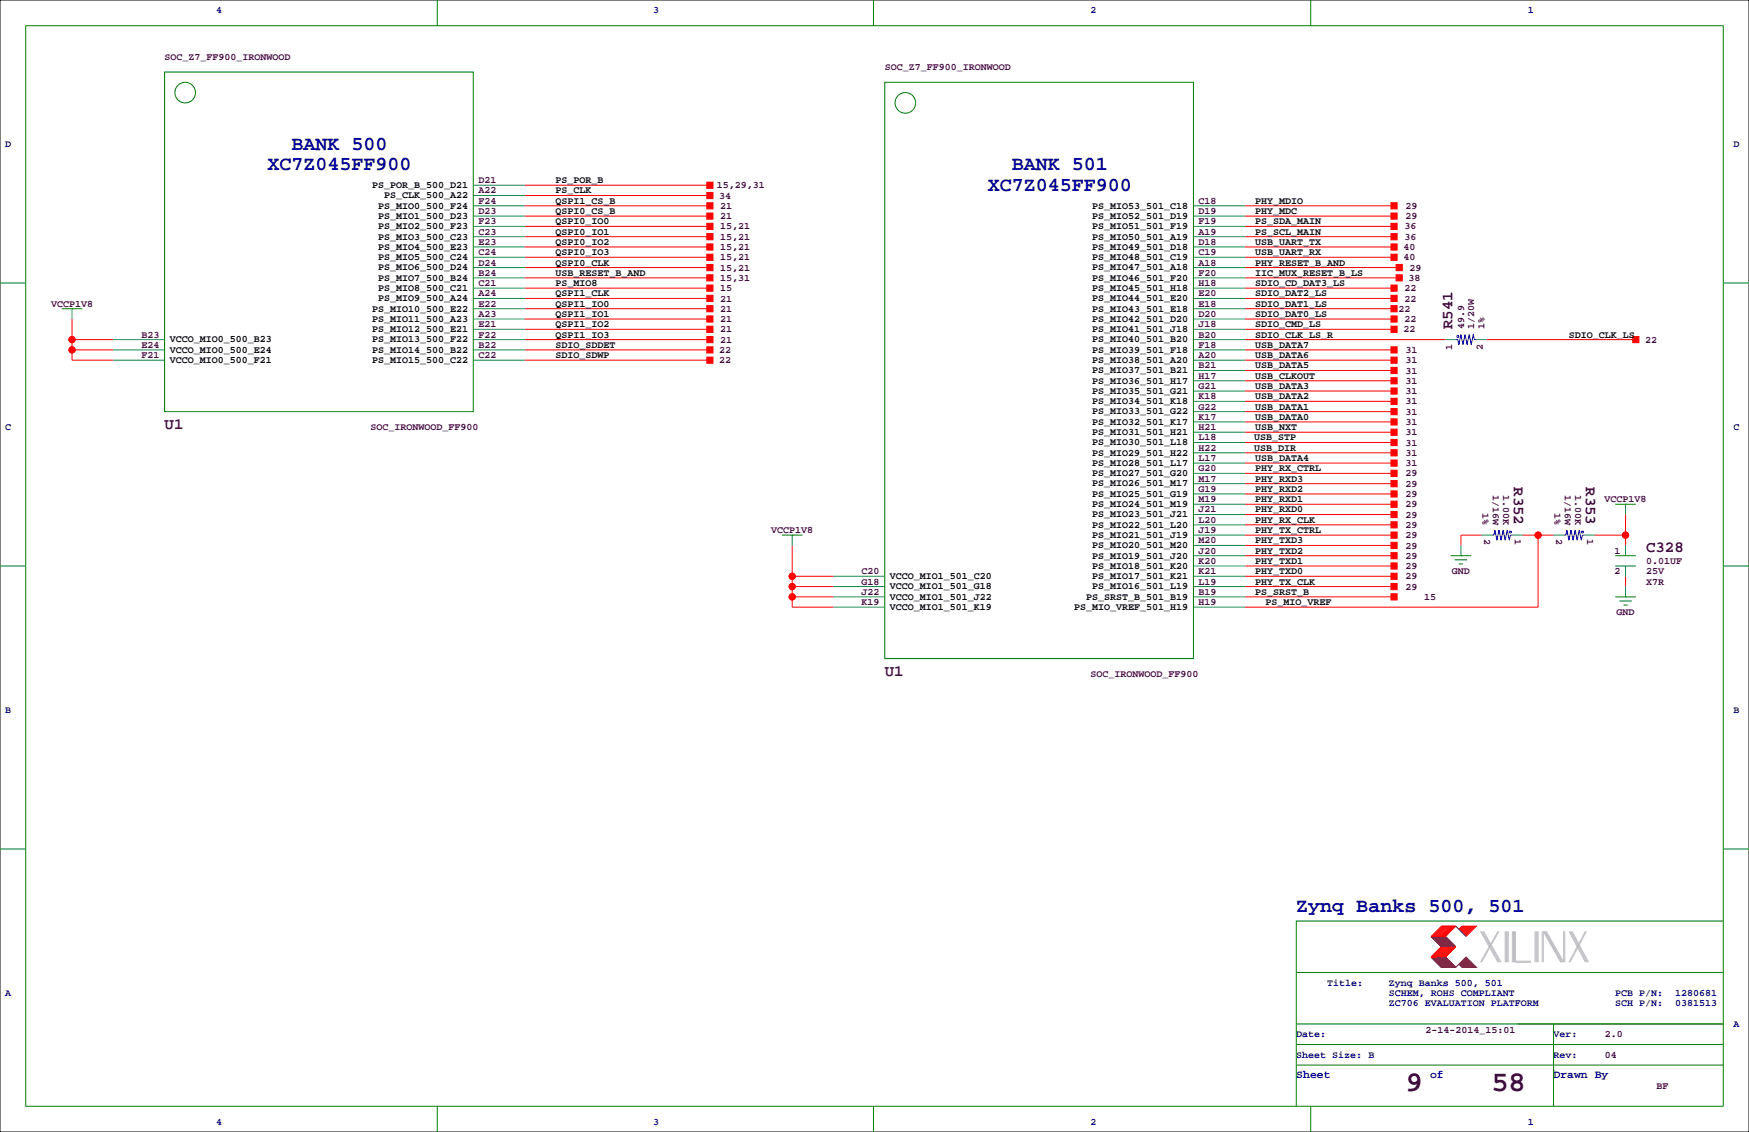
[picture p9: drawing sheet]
<svg xmlns="http://www.w3.org/2000/svg" width="432mm" height="279mm" viewBox="0 0 432 279" stroke-linecap="round" stroke-linejoin="round" font-family="sans-serif">
<path d="M0 0h431.8v279.4h-431.8z" fill="none" stroke="#000" stroke-width=".25"/>
<g fill="none" stroke="#f00" stroke-width=".25">
<path d="M129.5 58.4h45.8M129.5 55.9h45.8M129.5 53.3h45.8M129.5 50.8h45.8M129.5 45.7h45.8M129.5 48.3h45.8M307.3 58.4h36.9M307.3 55.9h36.9M307.3 53.3h36.9M307.3 50.8h36.9M17.8 78.7v10.2h10.1M129.5 68.6h45.8"/>
<path d="M129.5 78.7h45.8M129.5 76.2h45.8M129.5 73.7h45.8M129.5 63.5h45.8M129.5 61h45.8M129.5 66h45.8M129.5 71.1h45.8M307.3 68.6h38.1M307.3 78.7h36.9M307.3 76.2h36.9M307.3 73.7h36.9M307.3 63.5h36.9"/>
<path d="M307.3 61h36.9M307.3 66h38.1M307.3 71.1h36.9M17.8 83.8h10.1M17.8 86.4h10.1M129.5 83.8h45.8M129.5 88.9h45.8M129.5 86.4h45.8M129.5 81.3h45.8M307.3 83.8h49.6M307.3 99.1h36.9M307.3 96.5h36.9"/>
<path d="M307.3 94h36.9M307.3 91.4h36.9M307.3 88.9h36.9M307.3 86.4h36.9M307.3 81.3h36.9M367 83.8h36.9M307.3 119.4h36.9M307.3 116.8h36.9M307.3 104.1h36.9M307.3 101.6h36.9M307.3 111.8h36.9M307.3 114.3h36.9"/>
<path d="M307.3 106.7h36.9M307.3 109.2h36.9M195.6 134.6v15.3h10.1M307.3 132.1h36.9M307.3 139.7h36.9M307.3 137.2h36.9M307.3 134.6h36.9M307.3 129.5h36.9M307.3 127h36.9M307.3 124.5h36.9M307.3 121.9h36.9M365.8 132.1h-5.1v2.5"/>
<path d="M375.9 132.1h7.6M379.7 132.1v17.8h-72.4M393.7 132.1h7.6M401.3 127v7.6M195.6 142.2h10.1M195.6 144.8h10.1M195.6 147.3h10.1M307.3 142.2h36.9M307.3 144.8h36.9M307.3 147.3h36.9M401.3 142.2v2.6M355.9 233.7l-2.6 2.5h3.6l2.5-2.5"/>
<path d="M355.9 228.6h3.5l-2.5 2.5h-3.6zM356.1 233.7l-2.5 2.5M356.1 228.6l-2.5 2.5M356.4 233.7l-2.6 2.5M356.4 228.6l-2.6 2.5M356.6 233.7l-2.5 2.5M356.6 228.6l-2.5 2.5M356.9 233.7l-2.6 2.5M356.9 228.6l-2.6 2.5M357.1 233.7l-2.5 2.5M357.1 228.6l-2.5 2.5M357.4 233.7l-2.6 2.5"/>
<path d="M357.4 228.6l-2.6 2.5M357.6 233.7l-2.5 2.5M357.6 228.6l-2.5 2.5M357.9 233.7l-2.6 2.5M357.9 228.6l-2.6 2.5M358.1 233.7l-2.5 2.5M358.1 228.6l-2.5 2.5M358.4 233.7l-2.5 2.5M358.4 228.6l-2.5 2.5M358.6 233.7l-2.5 2.5M358.6 228.6l-2.5 2.5M358.9 233.7l-2.5 2.5"/>
<path d="M358.9 228.6l-2.5 2.5M359.2 233.7l-2.6 2.5M359.2 228.6l-2.6 2.5M360.2 229.4l.7-.8h3.6l-2.6 2.5M361.2 228.6l-.8 .8M361.4 228.6l-1 1M361.7 228.6l-1 1M361.9 228.6l-1.2 1.3M362.2 228.6l-1.3 1.3M362.5 228.6l-1.6 1.5M362.7 228.6l-1.5 1.5M363 228.6l-1.8 1.8"/>
<path d="M363.2 228.6l-1.8 1.8M363.5 228.6l-2.1 2M363.7 228.6l-2 2M364 228.6l-2.3 2.3M364.2 228.6l-2.3 2.3"/>
<circle cx="17.8" cy="86.4" r=".76"/>
<circle cx="17.8" cy="83.8" r=".76"/>
<circle cx="379.7" cy="132.1" r=".76"/>
<circle cx="401.3" cy="132.1" r=".76"/>
<circle cx="195.6" cy="144.8" r=".76"/>
<circle cx="195.6" cy="147.3" r=".76"/>
<circle cx="195.6" cy="142.2" r=".76"/>
</g>
<g fill="#f00" stroke="#f00" stroke-width=".25">
<path d="M403.1 83.1h1.5v1.5h-1.5z" fill-rule="evenodd"/>
<path d="M174.5 67.8h1.5v1.5h-1.5z" fill-rule="evenodd"/>
<path d="M343.4 146.6h1.5v1.5h-1.5z" fill-rule="evenodd"/>
<path d="M343.4 144h1.5v1.5h-1.5z" fill-rule="evenodd"/>
<path d="M343.4 141.5h1.5v1.5h-1.5z" fill-rule="evenodd"/>
<path d="M343.4 138.9h1.5v1.6h-1.5z" fill-rule="evenodd"/>
<path d="M343.4 136.4h1.5v1.5h-1.5z" fill-rule="evenodd"/>
<path d="M343.4 133.9h1.5v1.5h-1.5z" fill-rule="evenodd"/>
<path d="M343.4 131.3h1.5v1.5h-1.5z" fill-rule="evenodd"/>
<path d="M343.4 128.8h1.5v1.5h-1.5z" fill-rule="evenodd"/>
<path d="M343.4 126.2h1.5v1.6h-1.5z" fill-rule="evenodd"/>
<path d="M343.4 123.7h1.5v1.5h-1.5z" fill-rule="evenodd"/>
<path d="M343.4 121.2h1.5v1.5h-1.5z" fill-rule="evenodd"/>
<path d="M343.4 118.6h1.5v1.5h-1.5z" fill-rule="evenodd"/>
<path d="M343.4 116.1h1.5v1.5h-1.5z" fill-rule="evenodd"/>
<path d="M343.4 103.4h1.5v1.5h-1.5z" fill-rule="evenodd"/>
<path d="M343.4 100.8h1.5v1.6h-1.5z" fill-rule="evenodd"/>
<path d="M343.4 98.3h1.5v1.5h-1.5z" fill-rule="evenodd"/>
<path d="M343.4 95.8h1.5v1.5h-1.5z" fill-rule="evenodd"/>
<path d="M343.4 93.2h1.5v1.5h-1.5z" fill-rule="evenodd"/>
<path d="M343.4 90.7h1.5v1.5h-1.5z" fill-rule="evenodd"/>
<path d="M343.4 88.1h1.5v1.6h-1.5z" fill-rule="evenodd"/>
<path d="M343.4 85.6h1.5v1.5h-1.5z" fill-rule="evenodd"/>
<path d="M343.4 80.5h1.5v1.5h-1.5z" fill-rule="evenodd"/>
<path d="M343.4 78h1.5v1.5h-1.5z" fill-rule="evenodd"/>
<path d="M343.4 75.4h1.5v1.6h-1.5z" fill-rule="evenodd"/>
<path d="M343.4 72.9h1.5v1.5h-1.5z" fill-rule="evenodd"/>
<path d="M343.4 62.7h1.5v1.6h-1.5z" fill-rule="evenodd"/>
<path d="M343.4 60.2h1.5v1.5h-1.5z" fill-rule="evenodd"/>
<path d="M343.4 57.7h1.5v1.5h-1.5z" fill-rule="evenodd"/>
<path d="M343.4 55.1h1.5v1.5h-1.5z" fill-rule="evenodd"/>
<path d="M343.4 52.6h1.5v1.5h-1.5z" fill-rule="evenodd"/>
<path d="M343.4 50h1.5v1.6h-1.5z" fill-rule="evenodd"/>
<path d="M174.5 45h1.5v1.5h-1.5z" fill-rule="evenodd"/>
<path d="M174.5 47.5h1.5v1.5h-1.5z" fill-rule="evenodd"/>
<path d="M174.5 60.2h1.5v1.5h-1.5z" fill-rule="evenodd"/>
<path d="M174.5 62.7h1.5v1.6h-1.5z" fill-rule="evenodd"/>
<path d="M174.5 65.3h1.5v1.5h-1.5z" fill-rule="evenodd"/>
<path d="M174.5 80.5h1.5v1.5h-1.5z" fill-rule="evenodd"/>
<path d="M174.5 78h1.5v1.5h-1.5z" fill-rule="evenodd"/>
<path d="M174.5 75.4h1.5v1.6h-1.5z" fill-rule="evenodd"/>
<path d="M174.5 50h1.5v1.6h-1.5z" fill-rule="evenodd"/>
<path d="M343.4 111h1.5v1.5h-1.5z" fill-rule="evenodd"/>
<path d="M343.4 113.5h1.5v1.6h-1.5z" fill-rule="evenodd"/>
<path d="M174.5 57.7h1.5v1.5h-1.5z" fill-rule="evenodd"/>
<path d="M174.5 55.1h1.5v1.5h-1.5z" fill-rule="evenodd"/>
<path d="M174.5 83.1h1.5v1.5h-1.5z" fill-rule="evenodd"/>
<path d="M343.4 105.9h1.5v1.5h-1.5z" fill-rule="evenodd"/>
<path d="M343.4 108.5h1.5v1.5h-1.5z" fill-rule="evenodd"/>
<path d="M174.5 52.6h1.5v1.5h-1.5z" fill-rule="evenodd"/>
<path d="M174.5 72.9h1.5v1.5h-1.5z" fill-rule="evenodd"/>
<path d="M174.5 85.6h1.5v1.5h-1.5z" fill-rule="evenodd"/>
<path d="M174.5 88.1h1.5v1.6h-1.5z" fill-rule="evenodd"/>
<path d="M344.7 67.8h1.5v1.5h-1.5z" fill-rule="evenodd"/>
<path d="M343.4 70.4h1.5v1.5h-1.5z" fill-rule="evenodd"/>
<path d="M344.7 65.3h1.5v1.5h-1.5z" fill-rule="evenodd"/>
<path d="M174.5 70.4h1.5v1.5h-1.5z" fill-rule="evenodd"/>
<circle cx="379.7" cy="132.1" r=".76"/>
<circle cx="195.6" cy="142.2" r=".76"/>
<circle cx="195.6" cy="144.8" r=".76"/>
<circle cx="195.6" cy="147.3" r=".76"/>
<circle cx="401.3" cy="132.1" r=".76"/>
<circle cx="17.8" cy="83.8" r=".76"/>
<circle cx="17.8" cy="86.4" r=".76"/>
</g>
<g fill="none" stroke="#008080" stroke-width=".25">
<path d="M116.8 58.4h12.7M116.8 55.9h12.7M116.8 53.3h12.7M116.8 50.8h12.7M116.8 48.3h12.7M116.8 45.7h12.7M294.6 58.4h12.7M294.6 55.9h12.7M294.6 53.3h12.7M294.6 50.8h12.7M17.8 76.2v2.5M116.8 78.7h12.7"/>
<path d="M116.8 76.2h12.7M116.8 73.7h12.7M116.8 71.1h12.7M116.8 68.6h12.7M116.8 66h12.7M116.8 63.5h12.7M116.8 61h12.7M294.6 78.7h12.7M294.6 76.2h12.7M294.6 73.7h12.7M294.6 71.1h12.7M294.6 68.6h12.7"/>
<path d="M294.6 66h12.7M294.6 63.5h12.7M294.6 61h12.7M27.9 88.9h12.7M27.9 86.4h12.7M27.9 83.8h12.7M116.8 88.9h12.7M116.8 86.4h12.7M116.8 83.8h12.7M116.8 81.3h12.7M294.6 88.9h12.7M294.6 86.4h12.7"/>
<path d="M294.6 83.8h12.7M294.6 81.3h12.7M294.6 99.1h12.7M294.6 96.5h12.7M294.6 94h12.7M294.6 91.4h12.7M356.9 83.8h2.5M364.5 83.8h2.5M294.6 119.4h12.7M294.6 116.8h12.7M294.6 114.3h12.7M294.6 111.8h12.7"/>
<path d="M294.6 109.2h12.7M294.6 106.7h12.7M294.6 104.1h12.7M294.6 101.6h12.7M195.6 132.1v2.5M294.6 132.1h12.7M294.6 139.7h12.7M294.6 137.2h12.7M294.6 134.6h12.7M294.6 129.5h12.7M294.6 127h12.7M294.6 124.5h12.7"/>
<path d="M294.6 121.9h12.7M360.7 134.6v2.6M365.8 132.1h2.5M373.4 132.1h2.5M383.5 132.1h2.6M391.2 132.1h2.5M401.3 124.5v2.5M401.3 134.6v2.6M401.3 139.7v2.5M205.7 149.9h12.7M205.7 147.3h12.7M205.7 144.8h12.7"/>
<path d="M205.7 142.2h12.7M294.6 149.9h12.7M294.6 147.3h12.7M294.6 144.8h12.7M294.6 142.2h12.7M401.3 144.8v2.5"/>
</g>
<g fill="none" stroke="#008000" stroke-width=".25">
<path d="M6.3 6.4h419.1v266.6h-419.1zM40.6 17.8h76.2v83.8h-76.2zM107.9 0v6.4M215.6 0v6.4M323.6 0v6.4M218.4 20.3h76.2v142.3h-76.2zM0 69.8h6.3M15.2 76.2h5.1M17.8 76.2h.1M425.4 69.8h6.4M0 139.7h6.3M193 132.1h5.1"/>
<path d="M195.6 132.1h.1M358.1 137.2h5.1M359.2 138.2h3M360.2 139.2h1M360.7 137.2h.1M398.8 124.5h5.1M398.8 139.7h5.1M398.8 137.2h5.1M401.3 124.5h.1M425.4 139.7h6.4M398.8 147.3h5.1M399.8 148.3h3"/>
<path d="M400.8 149.4h1M401.3 147.3h.1M0 209.5h6.3M425.4 209.5h6.4M425.4 227.3h-105.4v35.6M320 257.8h105.4M320 252.7h105.4M320 240h105.4M383.5 252.7v20.3M107.9 273v6.4M215.6 273v6.4M320 262.9v10.1"/>
<path d="M320 262.9h105.4M323.6 273v6.4M383.5 264.2h.1"/>
<circle cx="45.7" cy="22.9" r="2.54"/>
<circle cx="223.5" cy="25.4" r="2.54"/>
</g>
<g fill="none" stroke="#00f" stroke-width=".25">
<path d="M359.4 83.8h.5l.3 1.3 .5-2.6 .5 2.6 .5-2.6 .5 2.6 .5-2.6 .5 2.6 .5-2.6 .3 1.3h.5M368.3 132.1h.5l.3-1.3 .5 2.5 .5-2.5 .5 2.5 .5-2.5 .5 2.5 .5-2.5 .5 2.5 .3-1.2h.5M386.1 132.1h.5l.2-1.3 .5 2.5 .6-2.5 .5 2.5 .5-2.5 .5 2.5 .5-2.5 .5 2.5 .3-1.2h.5"/>
<circle cx="359.9" cy="83.1" r=".25"/>
<circle cx="372.9" cy="131.3" r=".25"/>
<circle cx="390.7" cy="131.3" r=".25"/>
</g>
<g fill="none" stroke="#800000" stroke-width=".25">
<path d="M353.3 236.2l2.6 2.6h3.5M353.3 231.1l2.6 2.6M353.6 231.1l2.5 2.6M353.6 236.2l2.5 2.6M353.8 231.1l2.6 2.6M353.8 236.2l2.6 2.6M354.1 231.1l2.5 2.6M354.1 236.2l2.5 2.6M354.3 231.1l2.6 2.6M354.3 236.2l2.6 2.6M354.6 231.1l2.5 2.6M354.6 236.2l2.5 2.6"/>
<path d="M354.8 231.1l2.6 2.6M354.8 236.2l2.6 2.6M355.1 231.1l2.5 2.6M355.1 236.2l2.5 2.6M355.3 231.1l2.6 2.6M355.3 236.2l2.6 2.6M355.6 231.1l2.5 2.6M355.6 236.2l2.5 2.6M355.9 231.1l2.5 2.6M355.9 236.2l2.5 2.6M356.1 231.1l2.5 2.6M356.1 236.2l2.5 2.6"/>
<path d="M356.4 231.1l2.5 2.6M356.4 236.2l2.5 2.6M356.6 231.1l2.6 2.6M356.6 236.2l2.6 2.6M356.9 231.1l2.5 2.6M356.9 236.2l2.5 2.6M359.4 228.6l2.5 2.5M360.2 238l.7 .8h3.6l-2.6-2.6-2.5 2.6M360.4 237.7l1 1.1M360.4 238l.8 .8M360.7 237.5l1.2 1.3M360.7 237.7l1 1.1"/>
<path d="M360.9 237.2l1.6 1.6M360.9 237.5l1.3 1.3M361.2 237l1.8 1.8M361.2 237.2l1.5 1.6M361.4 236.7l2.1 2.1M361.4 237l1.8 1.8M361.7 236.5l2.3 2.3M361.7 236.7l2 2.1M361.9 236.5l2.3 2.3"/>
</g>
<g fill="none" stroke="#c0c0c0" stroke-width=".25">
<path d="M365.5 229.9l4.3 7.6M365.8 229.9l4.3 7.6M366 229.9l4.3 7.6M366.3 229.9l4.3 7.6M369.8 229.9l-4.3 7.6M370.1 229.9l-4.3 7.6M371.6 229.9v7.6M371.9 229.9v7.6M372.1 229.9v7.6M372.4 229.9v7.6M373.4 229.9v7.6M373.6 229.9v7.6"/>
<path d="M373.9 229.9v7.6M374.1 229.9v7.6h3.9M374.1 237.2h3.9M379 229.9v7.6M379.2 229.9v7.6M379.5 229.9v7.6M379.7 229.9v7.6M380.7 229.9v7.6M381 237.5v-7.6l4.3 7.6M381.3 229.9l4.3 7.6M381.5 229.9l4.3 7.6M381.8 229.9l4.3 7.6v-7.6"/>
<path d="M386.3 229.9v7.6M387.3 229.9l4.1 7.6M387.6 229.9l4.1 7.6M387.9 229.9l4 7.6M388.1 229.9l4.1 7.6M391.4 229.9l-4.1 7.6M391.7 229.9l-4.1 7.6"/>
</g>
<g font-size="7.1" fill="#400040">
<text x="347" y="269.3">9</text>
<text x="368.2" y="269.3">58</text>
</g>
<g font-size="4.9" fill="#0000a0">
<text x="72" y="36.9">BANK 500</text>
<text x="66" y="42">XC7Z045FF900</text>
<text x="243.8" y="47.1">XC7Z045FF900</text>
<text x="249.8" y="42">BANK 501</text>
<text x="320" y="225.1">Zynq Banks 500, 501</text>
</g>
<g font-size="3.9" fill="#400040">
<text x="358.6" y="81.3" transform="rotate(-90 358.6 81.3)">R541</text>
<text x="40.6" y="105.9">U1</text>
<text x="373.7" y="120.2" transform="rotate(90 373.7 120.2)">R352</text>
<text x="391.5" y="120.2" transform="rotate(90 391.5 120.2)">R353</text>
<text x="406.4" y="136.4">C328</text>
<text x="218.4" y="166.8">U1</text>
</g>
<g font-size="2.8" fill="#0000a0">
<text x="320" y="266.1">Sheet</text>
<text x="353.1" y="266.1">of</text>
<text x="383.5" y="266.1">Drawn By</text>
</g>
<g font-size="2.5" fill="#0000a0">
<text x="53.3" y="3.3">4</text>
<text x="161.3" y="3.3">3</text>
<text x="269.2" y="3.3">2</text>
<text x="377.2" y="3.3">1</text>
<text x="1.3" y="36.3">D</text>
<text x="428" y="36.3">D</text>
<text x="1.3" y="106.2">C</text>
<text x="428" y="106.2">C</text>
<text x="1.3" y="176">B</text>
<text x="428" y="176">B</text>
<text x="1.3" y="245.9">A</text>
<text x="327.7" y="243.3">Title:</text>
<text x="342.9" y="245.9">SCHEM, ROHS COMPLIANT</text>
<text x="342.9" y="243.3">Zynq Banks 500, 501</text>
<text x="398.8" y="245.9">PCB P/N:</text>
<text x="413.6" y="245.9">1280681</text>
<text x="342.9" y="248.4">ZC706 EVALUATION PLATFORM</text>
<text x="398.8" y="248.4">SCH P/N:</text>
<text x="413.6" y="248.4">0381513</text>
<text x="320" y="256">Date:</text>
<text x="383.5" y="256">Ver:</text>
<text x="428" y="253.5">A</text>
<text x="320" y="261.1">Sheet Size: B</text>
<text x="383.5" y="261.1">Rev:</text>
<text x="53.3" y="277.6">4</text>
<text x="161.3" y="277.6">3</text>
<text x="269.2" y="277.6">2</text>
<text x="377.2" y="277.6">1</text>
</g>
<g font-size="2.5" fill="#400040">
<text x="40.6" y="14.7">SOC_Z7_FF900_IRONWOOD</text>
<text x="218.4" y="17.3">SOC_Z7_FF900_IRONWOOD</text>
<text x="118.1" y="47.8">A22</text>
<text x="118.1" y="45.2">D21</text>
<text x="177" y="46.5">15,29,31</text>
<text x="118.1" y="52.8">D23</text>
<text x="118.1" y="50.3">F24</text>
<text x="177.6" y="49">34</text>
<text x="177.8" y="51.6">21</text>
<text x="295.9" y="52.8">D19</text>
<text x="295.9" y="50.3">C18</text>
<text x="347" y="51.6">29</text>
<text x="118.1" y="57.9">C23</text>
<text x="118.1" y="55.4">F23</text>
<text x="177.8" y="54.1">21</text>
<text x="177.8" y="56.6">15,21</text>
<text x="177.8" y="59.2">15,21</text>
<text x="295.9" y="57.9">A19</text>
<text x="295.9" y="55.4">F19</text>
<text x="346.7" y="56.6">36</text>
<text x="346.7" y="59.1">36</text>
<text x="347" y="54.1">29</text>
<text x="118.1" y="65.5">D24</text>
<text x="118.1" y="63">C24</text>
<text x="118.1" y="60.5">E23</text>
<text x="177.8" y="64.3">15,21</text>
<text x="177.8" y="61.7">15,21</text>
<text x="295.9" y="65.5">A18</text>
<text x="295.9" y="63">C19</text>
<text x="295.9" y="60.5">D18</text>
<text x="346.5" y="61.7">40</text>
<text x="346.5" y="64.3">40</text>
<text x="118.1" y="70.6">C21</text>
<text x="118.1" y="68.1">B24</text>
<text x="177.8" y="71.9">15</text>
<text x="177.8" y="66.8">15,21</text>
<text x="177.8" y="69.3">15,31</text>
<text x="295.9" y="70.6">H18</text>
<text x="295.9" y="68.1">F20</text>
<text x="346.7" y="71.9">22</text>
<text x="347.8" y="69.3">38</text>
<text x="348" y="66.8">29</text>
<text x="12.6" y="75.7">VCCP1V8</text>
<text x="118.1" y="75.7">E22</text>
<text x="118.1" y="73.2">A24</text>
<text x="177.8" y="74.4">21</text>
<text x="177.8" y="77">21</text>
<text x="295.9" y="75.7">E18</text>
<text x="295.9" y="73.2">E20</text>
<text x="345.2" y="77">22</text>
<text x="346.7" y="74.4">22</text>
<text x="34.9" y="83.3">B23</text>
<text x="118.1" y="83.3">F22</text>
<text x="118.1" y="80.8">E21</text>
<text x="118.1" y="78.2">A23</text>
<text x="177.8" y="79.5">21</text>
<text x="177.8" y="82">21</text>
<text x="295.9" y="83.3">B20</text>
<text x="295.9" y="80.8">J18</text>
<text x="295.9" y="78.2">D20</text>
<text x="346.5" y="82">22</text>
<text x="346.7" y="79.5">22</text>
<text x="361.4" y="81.3" transform="rotate(-90 361.4 81.3)">49.9</text>
<text x="364" y="81.3" transform="rotate(-90 364 81.3)">1/20W</text>
<text x="366.5" y="81.3" transform="rotate(-90 366.5 81.3)">1%</text>
<text x="34.9" y="88.4">F21</text>
<text x="34.9" y="85.9">E24</text>
<text x="118.1" y="88.4">C22</text>
<text x="118.1" y="85.9">B22</text>
<text x="177.6" y="89.7">22</text>
<text x="177.6" y="87.1">22</text>
<text x="177.8" y="84.6">21</text>
<text x="295.9" y="88.4">A20</text>
<text x="295.9" y="85.9">F18</text>
<text x="347" y="87.1">31</text>
<text x="347" y="89.7">31</text>
<text x="358.5" y="86.4" transform="rotate(-90 358.5 86.4)">1</text>
<text x="366.1" y="86.4" transform="rotate(-90 366.1 86.4)">2</text>
<text x="406.2" y="84.6">22</text>
<text x="295.9" y="93.5">H17</text>
<text x="295.9" y="90.9">B21</text>
<text x="347" y="92.2">31</text>
<text x="347" y="94.7">31</text>
<text x="295.9" y="101.1">G22</text>
<text x="295.9" y="98.6">K18</text>
<text x="295.9" y="96">G21</text>
<text x="347" y="97.3">31</text>
<text x="347" y="99.8">31</text>
<text x="91.4" y="106.2">SOC_IRONWOOD_FF900</text>
<text x="295.9" y="106.2">H21</text>
<text x="295.9" y="103.6">K17</text>
<text x="347" y="107.4">31</text>
<text x="347" y="102.4">31</text>
<text x="347" y="104.9">31</text>
<text x="295.9" y="113.8">L17</text>
<text x="295.9" y="111.3">H22</text>
<text x="295.9" y="108.7">L18</text>
<text x="347" y="110">31</text>
<text x="347" y="112.5">31</text>
<text x="295.9" y="118.9">M17</text>
<text x="295.9" y="116.3">G20</text>
<text x="347" y="115.1">31</text>
<text x="347" y="117.6">29</text>
<text x="295.9" y="124">M19</text>
<text x="295.9" y="121.4">G19</text>
<text x="347" y="120.1">29</text>
<text x="347" y="122.7">29</text>
<text x="347" y="125.2">29</text>
<text x="368.5" y="122.1" transform="rotate(90 368.5 122.1)">1/16W</text>
<text x="371.1" y="122.1" transform="rotate(90 371.1 122.1)">1.00K</text>
<text x="386.3" y="122.1" transform="rotate(90 386.3 122.1)">1/16W</text>
<text x="388.8" y="122.1" transform="rotate(90 388.8 122.1)">1.00K</text>
<text x="396.1" y="124">VCCP1V8</text>
<text x="190.4" y="131.6">VCCP1V8</text>
<text x="295.9" y="131.6">J19</text>
<text x="295.9" y="129">L20</text>
<text x="295.9" y="126.5">J21</text>
<text x="347" y="127.8">29</text>
<text x="347" y="130.3">29</text>
<text x="366" y="126.6" transform="rotate(90 366 126.6)">1%</text>
<text x="383.8" y="126.6" transform="rotate(90 383.8 126.6)">1%</text>
<text x="295.9" y="136.7">J20</text>
<text x="295.9" y="134.1">M20</text>
<text x="347" y="132.8">29</text>
<text x="347" y="135.4">29</text>
<text x="347" y="137.9">29</text>
<text x="366.4" y="133.1" transform="rotate(90 366.4 133.1)">2</text>
<text x="374" y="133.1" transform="rotate(90 374 133.1)">1</text>
<text x="384.2" y="133.1" transform="rotate(90 384.2 133.1)">2</text>
<text x="391.8" y="133.1" transform="rotate(90 391.8 133.1)">1</text>
<text x="398.6" y="136.7">1</text>
<text x="212.7" y="141.7">C20</text>
<text x="295.9" y="141.7">K21</text>
<text x="295.9" y="139.2">K20</text>
<text x="347" y="140.5">29</text>
<text x="347" y="143">29</text>
<text x="358.5" y="141.7">GND</text>
<text x="398.6" y="141.7">2</text>
<text x="406.4" y="139.2">0.01UF</text>
<text x="406.4" y="141.7">25V</text>
<text x="212.7" y="149.4">K19</text>
<text x="212.7" y="146.8">J22</text>
<text x="212.7" y="144.3">G18</text>
<text x="295.9" y="149.4">H19</text>
<text x="295.9" y="146.8">B19</text>
<text x="295.9" y="144.3">L19</text>
<text x="347" y="145.5">29</text>
<text x="351.6" y="148.1">15</text>
<text x="406.4" y="144.3">X7R</text>
<text x="399.1" y="151.9">GND</text>
<text x="269.2" y="167.1">SOC_IRONWOOD_FF900</text>
<text x="351.9" y="255">2-14-2014_15:01</text>
<text x="396.2" y="256">2.0</text>
<text x="396.2" y="261.1">04</text>
<text x="408.9" y="268.7">BF</text>
</g>
<g font-size="2.5">
<text x="91.9" y="46.4">PS_POR_B_500_D21</text>
<text x="137.2" y="47.8">PS_CLK</text>
<text x="137.2" y="45.2">PS_POR_B</text>
<text x="93.3" y="51.5">PS_MIO0_500_F24</text>
<text x="94.8" y="49">PS_CLK_500_A22</text>
<text x="137.2" y="52.8">QSPI0_CS_B</text>
<text x="137.2" y="50.3">QSPI1_CS_B</text>
<text x="269.7" y="51.5">PS_MIO53_501_C18</text>
<text x="309.9" y="50.3">PHY_MDIO</text>
<text x="309.9" y="52.8">PHY_MDC</text>
<text x="93.3" y="59.1">PS_MIO3_500_C23</text>
<text x="93.3" y="56.6">PS_MIO2_500_F23</text>
<text x="93.3" y="54">PS_MIO1_500_D23</text>
<text x="137.2" y="55.4">QSPI0_IO0</text>
<text x="137.2" y="57.9">QSPI0_IO1</text>
<text x="269.7" y="59.1">PS_MIO50_501_A19</text>
<text x="269.7" y="56.6">PS_MIO51_501_F19</text>
<text x="269.7" y="54">PS_MIO52_501_D19</text>
<text x="309.9" y="55.4">PS_SDA_MAIN</text>
<text x="309.9" y="57.9">PS_SCL_MAIN</text>
<text x="93.3" y="64.2">PS_MIO5_500_C24</text>
<text x="93.3" y="61.7">PS_MIO4_500_E23</text>
<text x="137.2" y="65.5">QSPI0_CLK</text>
<text x="137.2" y="63">QSPI0_IO3</text>
<text x="137.2" y="60.5">QSPI0_IO2</text>
<text x="269.7" y="64.2">PS_MIO48_501_C19</text>
<text x="269.7" y="61.7">PS_MIO49_501_D18</text>
<text x="309.9" y="65.5">PHY_RESET_B_AND</text>
<text x="309.9" y="60.5">USB_UART_TX</text>
<text x="309.9" y="63">USB_UART_RX</text>
<text x="93.3" y="71.8">PS_MIO8_500_C21</text>
<text x="93.3" y="69.3">PS_MIO7_500_B24</text>
<text x="93.3" y="66.7">PS_MIO6_500_D24</text>
<text x="137.2" y="70.6">PS_MIO8</text>
<text x="137.2" y="68.1">USB_RESET_B_AND</text>
<text x="269.7" y="71.8">PS_MIO45_501_H18</text>
<text x="269.7" y="69.3">PS_MIO46_501_F20</text>
<text x="269.7" y="66.7">PS_MIO47_501_A18</text>
<text x="309.9" y="70.6">SDIO_CD_DAT3_LS</text>
<text x="309.9" y="68.1">IIC_MUX_RESET_B_LS</text>
<text x="91.9" y="76.9">PS_MIO10_500_E22</text>
<text x="93.3" y="74.4">PS_MIO9_500_A24</text>
<text x="137.2" y="73.2">QSPI1_CLK</text>
<text x="137.2" y="75.7">QSPI1_IO0</text>
<text x="269.7" y="76.9">PS_MIO43_501_E18</text>
<text x="269.7" y="74.4">PS_MIO44_501_E20</text>
<text x="309.9" y="73.2">SDIO_DAT2_LS</text>
<text x="309.9" y="75.7">SDIO_DAT1_LS</text>
<text x="91.9" y="82">PS_MIO12_500_E21</text>
<text x="91.9" y="79.4">PS_MIO11_500_A23</text>
<text x="137.2" y="83.3">QSPI1_IO3</text>
<text x="137.2" y="78.2">QSPI1_IO1</text>
<text x="137.2" y="80.8">QSPI1_IO2</text>
<text x="269.7" y="82">PS_MIO41_501_J18</text>
<text x="269.7" y="79.4">PS_MIO42_501_D20</text>
<text x="309.9" y="83.3">SDIO_CLK_LS_R</text>
<text x="309.9" y="78.2">SDIO_DAT0_LS</text>
<text x="309.9" y="80.8">SDIO_CMD_LS</text>
<text x="387.3" y="83.3">SDIO_CLK_LS</text>
<text x="41.9" y="89.6">VCCO_MIO0_500_F21</text>
<text x="41.9" y="87.1">VCCO_MIO0_500_E24</text>
<text x="41.9" y="84.5">VCCO_MIO0_500_B23</text>
<text x="91.9" y="89.6">PS_MIO15_500_C22</text>
<text x="91.9" y="87.1">PS_MIO14_500_B22</text>
<text x="91.9" y="84.5">PS_MIO13_500_F22</text>
<text x="137.2" y="88.4">SDIO_SDWP</text>
<text x="137.2" y="85.9">SDIO_SDDET</text>
<text x="269.7" y="89.6">PS_MIO38_501_A20</text>
<text x="269.7" y="87.1">PS_MIO39_501_F18</text>
<text x="269.7" y="84.5">PS_MIO40_501_B20</text>
<text x="309.9" y="85.9">USB_DATA7</text>
<text x="309.9" y="88.4">USB_DATA6</text>
<text x="269.7" y="94.7">PS_MIO36_501_H17</text>
<text x="269.7" y="92.1">PS_MIO37_501_B21</text>
<text x="309.9" y="90.9">USB_DATA5</text>
<text x="309.9" y="93.5">USB_CLKOUT</text>
<text x="269.7" y="99.8">PS_MIO34_501_K18</text>
<text x="269.7" y="97.2">PS_MIO35_501_G21</text>
<text x="309.9" y="96">USB_DATA3</text>
<text x="309.9" y="98.6">USB_DATA2</text>
<text x="309.9" y="101.1">USB_DATA1</text>
<text x="269.7" y="107.4">PS_MIO31_501_H21</text>
<text x="269.7" y="104.8">PS_MIO32_501_K17</text>
<text x="269.7" y="102.3">PS_MIO33_501_G22</text>
<text x="309.9" y="106.2">USB_NXT</text>
<text x="309.9" y="103.6">USB_DATA0</text>
<text x="269.7" y="112.5">PS_MIO29_501_H22</text>
<text x="269.7" y="109.9">PS_MIO30_501_L18</text>
<text x="309.7" y="108.7">USB_STP</text>
<text x="309.7" y="111.3">USB_DIR</text>
<text x="309.9" y="113.8">USB_DATA4</text>
<text x="269.7" y="117.5">PS_MIO27_501_G20</text>
<text x="269.7" y="115">PS_MIO28_501_L17</text>
<text x="309.9" y="116.3">PHY_RX_CTRL</text>
<text x="309.9" y="118.9">PHY_RXD3</text>
<text x="269.7" y="125.2">PS_MIO24_501_M19</text>
<text x="269.7" y="122.6">PS_MIO25_501_G19</text>
<text x="269.7" y="120.1">PS_MIO26_501_M17</text>
<text x="309.9" y="121.4">PHY_RXD2</text>
<text x="309.9" y="124">PHY_RXD1</text>
<text x="269.7" y="130.2">PS_MIO22_501_L20</text>
<text x="269.7" y="127.7">PS_MIO23_501_J21</text>
<text x="309.9" y="126.5">PHY_RXD0</text>
<text x="309.9" y="129">PHY_RX_CLK</text>
<text x="309.9" y="131.6">PHY_TX_CTRL</text>
<text x="269.7" y="137.9">PS_MIO19_501_J20</text>
<text x="269.7" y="135.3">PS_MIO20_501_M20</text>
<text x="269.7" y="132.8">PS_MIO21_501_J19</text>
<text x="309.9" y="134.1">PHY_TXD3</text>
<text x="309.9" y="136.7">PHY_TXD2</text>
<text x="219.7" y="142.9">VCCO_MIO1_501_C20</text>
<text x="269.7" y="142.9">PS_MIO17_501_K21</text>
<text x="269.7" y="140.4">PS_MIO18_501_K20</text>
<text x="309.9" y="139.2">PHY_TXD1</text>
<text x="309.9" y="141.7">PHY_TXD0</text>
<text x="219.7" y="148">VCCO_MIO1_501_J22</text>
<text x="219.7" y="145.5">VCCO_MIO1_501_G18</text>
<text x="268.2" y="148">PS_SRST_B_501_B19</text>
<text x="269.7" y="145.5">PS_MIO16_501_L19</text>
<text x="309.9" y="144.3">PHY_TX_CLK</text>
<text x="309.9" y="146.8">PS_SRST_B</text>
<text x="312.4" y="149.4">PS_MIO_VREF</text>
<text x="219.7" y="150.6">VCCO_MIO1_501_K19</text>
<text x="265.2" y="150.6">PS_MIO_VREF_501_H19</text>
</g>
</svg>
